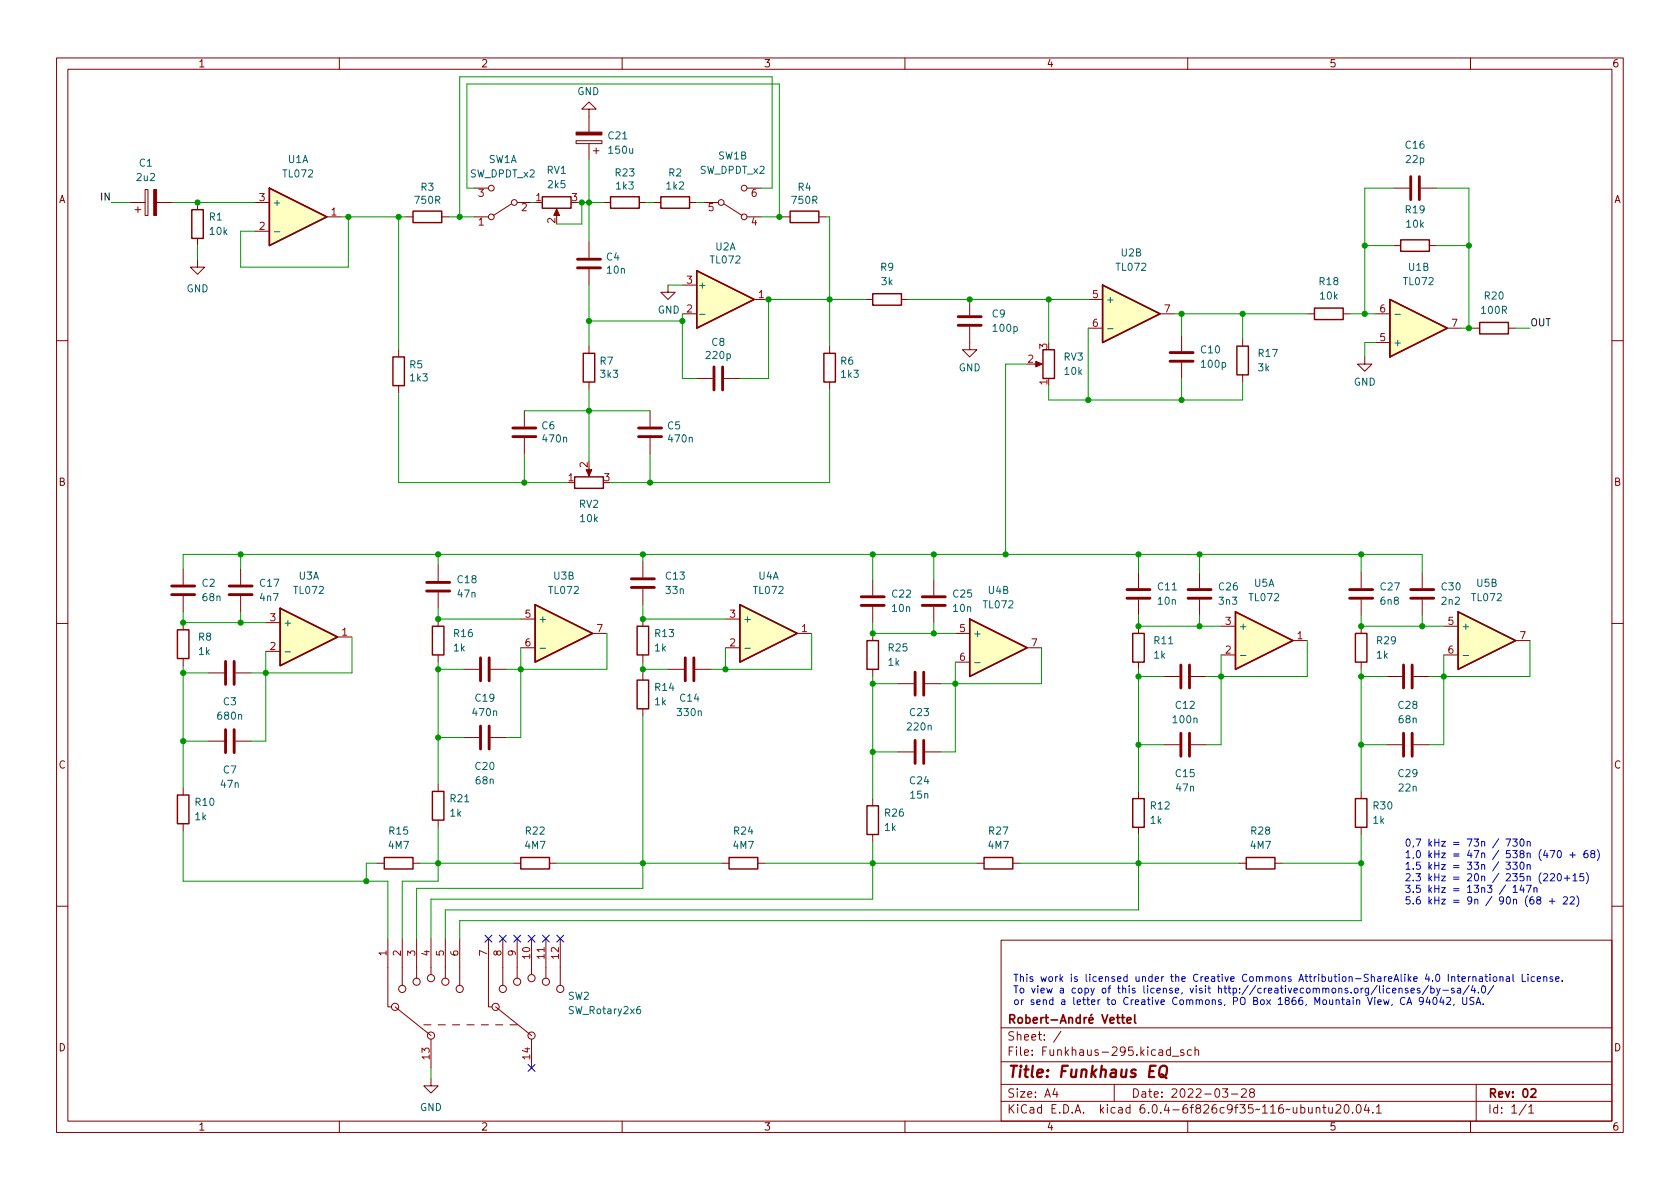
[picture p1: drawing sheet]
<svg xmlns="http://www.w3.org/2000/svg" width="297mm" height="210mm" viewBox="0 0 297 210" stroke-linecap="round" stroke-linejoin="round" font-family="sans-serif">
<g fill="none" stroke="#840000" stroke-width=".18">
<path d="M10 10.2h277v190.1h-277zM12 12.2h273v186.1h-273zM60 10.2v2M104.1 19.3h1.3l-1.3-1.3-1.2 1.3h1.2v4.1M110 10.2v2M160 10.2v2M210 10.2v2M260 10.2v2M22.9 35.8h2.8M23.9 37.1h1M24.4 36.6v1M25.7 33.5h.5v4.6h-.5z"/>
<path d="M27.7 35.8h2.8M34.9 35.8v1.3M45.1 35.8h2.5M57.8 38.3h2.5M71.8 38.3h1.2M78.1 38.3h1.3M83.8 38.3h2.6M83.8 33.3h2.6M90.4 36.1l-3.2 2M91.4 35.8h2.6M98.4 37.3v1M101.9 24.9h4.5v.5h-4.5z"/>
<path d="M104.1 25.4v2.8M104.9 26.7h1M105.4 26.2v1M106.7 35.8h1.2M113 35.8h1.3M115.6 35.8h1.2M121.9 35.8h1.3M124.5 35.8h2.5M128 36.1l3.2 2M132.1 38.3h2.5M132.1 33.3h2.5M138.4 38.3h1.3"/>
<path d="M144.8 38.3h1.2M246.4 33.3h2.8M251.2 33.3h2.8M34.9 46v1.2h1.3l-1.3 1.3-1.2-1.3h1.2M34.9 42.2v1.2M45.1 40.9h2.5M104.1 42.8v2.8M104.1 47.6v2.8M118.1 50.4v1.3h1.3l-1.3 1.3-1.3-1.3h1.3M120.6 55.5h2.6M120.6 50.4h2.6M133.3 53h2.6"/>
<path d="M153 53h1.3M159.4 53h1.3M171.4 57.8v4h1.3l-1.3 1.3-1.2-1.3h1.2M171.4 53v2.7M192.4 53h2.5M192.4 58h2.5M205.1 55.5h2.5M208.9 59.3v2.8M219.7 59.9v1.3M231.1 55.5h1.3M237.5 55.5h1.3M243.2 55.5h2.5"/>
<path d="M246.4 43.4h1.2M252.7 43.4h1.3M255.9 58h2.5M260.3 58h1.3M266.7 58h1.3M10 60.2h2M70.5 61.8v1.3M70.5 68.2v1.3M92.7 72.6v2.8M92.7 77.5v2.8M104.1 61.2v1.3M104.1 67.6v1.2"/>
<path d="M114.9 72.6v2.8M114.9 77.5v2.8M123.2 66.9h2.8M128 66.9h2.8M146.7 61.2v1.3M146.7 67.6v1.2M182.9 64.4h1M208.9 64.1v2.8M219.7 66.3v1.3M241.3 63.1v1.3h1.3l-1.3 1.3-1.3-1.3h1.3M243.2 60.6h2.5M285 60.2h2"/>
<path d="M77.5 99.9v2.8M104.1 82.8v1M113.7 99.3v2.8M10 110.2h2M32.4 100.6v2.8M32.4 105.4v2.8M32.4 110.1v1.3M32.4 116.5v1.2M36.8 119h2.8M41.7 119h2.7M42.5 100.6v2.8M42.5 105.4v2.8"/>
<path d="M47 115.2h2.5M47 110.1h2.5M59.7 112.6h2.5M77.5 104.8v2.8M77.5 109.5v1.2M77.5 115.8v1.3M81.9 118.4h2.8M86.7 118.4h2.8M92.1 114.5h2.5M92.1 109.5h2.5M104.8 112h2.5M113.7 104.1v2.8"/>
<path d="M113.7 109.5v1.2M113.7 115.8v1.3M113.7 119v1.3M118.1 118.4h2.8M122.9 118.4h2.8M128.3 114.5h2.5M128.3 109.5h2.5M141 112h2.5M154.3 102.5v2.8M154.3 107.3v2.8M154.3 112v1.3M154.3 118.4v1.2"/>
<path d="M165.1 102.5v2.8M165.1 107.3v2.8M168.9 112h2.5M168.9 117.1h2.5M181.6 114.5h2.5M201.3 101.2v2.8M201.3 106v2.8M201.3 110.7v1.3M201.3 117.1v1.3M205.7 119.6h2.8M210.6 119.6h2.8M212.1 101.2v2.8"/>
<path d="M212.1 106v2.8M215.9 110.7h2.5M215.9 115.8h2.5M228.6 113.3h2.5M240.7 101.2v2.8M240.7 106v2.8M240.7 110.7v1.3M240.7 117.1v1.3M245.1 119.6h2.8M249.9 119.6h2.8M251.5 101.2v2.8M251.5 106v2.8"/>
<path d="M255.3 110.7h2.5M255.3 115.8h2.5M268 113.3h2.5M285 110.2h2M32.4 139.3v1.3M36.8 131.1h2.8M41.7 131.1h2.7M77.5 138.7v1.2M81.9 130.4h2.8M86.7 130.4h2.8M113.7 125.3v1.3M158.7 133h2.8"/>
<path d="M158.7 120.9h2.8M163.6 133h2.8M163.6 120.9h2.8M201.3 139.9v1.3M205.7 131.7h2.8M210.6 131.7h2.8M240.7 139.9v1.3M245.1 131.7h2.8M249.9 131.7h2.8M32.4 145.7v1.2M66.7 152.6h1.2M73 152.6h1.3"/>
<path d="M77.5 145v1.3M90.8 152.6h1.3M97.2 152.6h1.2M127.6 152.6h1.3M134 152.6h1.3M154.3 141.2v1.3M154.3 147.6v1.2M172.7 152.6h1.3M179.1 152.6h1.2M201.3 146.3v1.3M219.1 152.6h1.2M225.4 152.6h1.3"/>
<path d="M240.7 146.3v1.3M10 160.2h2M68.6 166v12h.6M69.8 178l6.4 5.1M71.1 166v8.2M73.7 166v7M76.2 166v6.3M78.7 166v7M81.3 166v8.2M86.4 166v12h.6M87.6 178l6.4 5.1M88.9 166v8.2"/>
<path d="M91.4 166v7M94 166v6.3M96.5 166v7M99.1 166v8.2M177 166.3h108v32h-108zM285 160.2h2M60 198.3v2M74.9 181.2h1.3M76.2 190.7v1.3h1.3l-1.3 1.3-1.3-1.3h1.3M76.2 183.8v5M77.5 181.2h1.2M80 181.2h1.3"/>
<path d="M82.5 181.2h1.3M85.1 181.2h1.3M87.6 181.2h1.3M90.2 181.2h1.2M94 183.8v5M110 198.3v2M160 198.3v2M177 194.8h108M177 191.8h108M177 187.8h108M177 181.8h108M186.5 192.5l-.4 1h1"/>
<path d="M186.9 193v1M187.6 182.4l-1.3 1.9M197 191.8v3M206.9 185.7l-.4-.1-.3 .3v.4l.2 .3h.5M206.9 185.1v1.5M207.3 186.8h1.1M209.3 185.7l-.4-.1-.2 .2 .1 .3 .5 .1v.4h-.6M210 198.3v2M210.6 185.7l-.4-.1-.3 .3v.4l.2 .3h.5M211.3 185.8l.2-.2 .4 .1v.9M211.3 185.1v1.5M216.1 192.5h1l-.5 .6 .4 .1v.7l-.2 .1h-.4l-.3-.1"/>
<path d="M217.7 193.5h1.2M219.5 192.7l.6-.2 .2 .2 .1 .3-1 1h1M221.2 193.2l-.3-.3 .1-.2 .2-.2 .4 .1 .2 .2-.1 .2-.6 .2-.2 .3 .1 .4 .2 .1h.4l.2-.3-.1-.4-.2-.1M232.7 196l.2-.2 .4 .1 .1 .9M232.7 195.8v1M233.9 195.8h.5M234.1 195.3v1.3l.3 .2M234.9 195.8l.1 1h.4l.2-.1M235.6 195.8v1M236.2 195.5l.6-.2 .2 .2 .1 .3-1 1h1M237.8 195.5l.2-.2a.81 .81 0 0 1 .6 .7 .81 .81 0 0 1-.3 .8h-.2a.81 .81 0 0 1-.3-1.3zM239.1 196.7v.1"/>
<path d="M240 195.4l.1-.1a.81 .81 0 0 1 .6 .7 .81 .81 0 0 1-.3 .8h-.1a.81 .81 0 0 1-.6-.6 .81 .81 0 0 1 .3-.8zM241.6 195.3l-.4 1h.9M241.9 195.8v1M242.7 196.7v.1M243.4 195.8l.4-.5v1.5M243.4 196.8h.8M260 198.3v2M261 191.8v6.5M269.9 195.3l-1.3 1.9M270.3 195.8l.4-.5v1.5M270.3 196.8h.9"/>
<circle cx="86.9" cy="38.3" r=".51"/>
<circle cx="86.9" cy="33.3" r=".51"/>
<circle cx="90.9" cy="35.8" r=".51"/>
<circle cx="127.5" cy="35.8" r=".51"/>
<circle cx="131.6" cy="33.3" r=".51"/>
<circle cx="131.6" cy="38.3" r=".51"/>
<circle cx="69.8" cy="178" r=".63"/>
<circle cx="71.1" cy="174.9" r=".63"/>
<circle cx="73.7" cy="173.6" r=".63"/>
<circle cx="76.2" cy="173" r=".63"/>
<circle cx="78.7" cy="173.6" r=".63"/>
<circle cx="81.3" cy="174.9" r=".63"/>
<circle cx="87.6" cy="178" r=".63"/>
<circle cx="88.9" cy="174.9" r=".63"/>
<circle cx="91.4" cy="173.6" r=".63"/>
<circle cx="94" cy="173" r=".63"/>
<circle cx="96.5" cy="173.6" r=".63"/>
<circle cx="99.1" cy="174.9" r=".63"/>
<circle cx="76.2" cy="183.1" r=".63"/>
<circle cx="94" cy="183.1" r=".63"/>
</g>
<g fill="none" stroke="#840000" stroke-width=".3">
<path d="M181.4 179.4v1.5M184.1 179.9v1M184.5 179.9l-.3 .1-.1 .2M184.8 179.9h.5M185 179.4v1.3l.3 .2M189 179.9v1M191 179.4v1.5M191.7 179.9v1M192.1 179.9l-.3 .1-.1 .2M193.1 179.4l-.3 .2M194.8 179.4l.5 1.5 .5-1.5M197.4 179.9h.6"/>
<path d="M197.6 179.4v1.3l.4 .2M198.3 179.9h.5M198.5 179.4v1.3l.3 .2M200.6 179.4v1.3l.2 .2M178.6 180.2l.7-.1 .1-.2-.1-.3-.2-.2h-.5v1.5M178.9 180.2l.5 .7M180.1 180.1l.2-.2 .4 .2 .1 .5-.2 .3h-.3l-.2-.1zM181.4 180l.4-.1 .3 .3v.4l-.1 .3h-.6M182.7 180.4l.7-.1-.1-.3-.4-.1-.2 .2 .1 .8h.5M185.8 180.4h1.2M187.5 180.9l.5-1.5 .5 1.5M187.6 180.5h.7"/>
<path d="M189 180.1l.2-.2 .4 .1v.9M191 180l-.4-.1-.3 .3v.4l.1 .3h.6M192.6 180.4l.7-.1-.1-.3-.4-.1-.2 .2v.8h.6M196.3 180.4l.7-.1-.1-.3-.4-.1-.2 .2v.8h.6M199.3 180.4l.7-.1-.1-.3-.4-.1-.2 .2v.8h.6M270.7 192.7l.6-.2 .2 .2 .1 .3-1 1h1"/>
</g>
<path d="M205.2 188.7a.69 .69 0 0 1 1.1 0 1.47 1.47 0 0 1-.6 1.8l-.6-.1a1.5 1.5 0 0 1 .1-1.7zM205.3 190a.86 .86 0 0 1 .8 .6l.2 .1" fill="none" stroke="#840000" stroke-width=".4"/>
<g fill="none" stroke="#840000" stroke-width=".51">
<path d="M249.4 31.2v4.1M251 31.2v4.1M102.1 47.4h4.1M102.1 45.8h4.1M169.4 57.5h4.1M169.4 56h4.1M90.7 77.2h4M90.7 75.7h4M112.9 77.2h4.1M112.9 75.7h4.1M126.2 64.9v4.1M127.8 64.9v4.1"/>
<path d="M206.9 63.9h4M206.9 62.4h4M30.4 105.2h4M30.4 103.6h4M39.9 117v4M40.5 105.2h4.1M40.5 103.6h4.1M41.4 117v4M75.4 104.5h4.1M75.4 103h4.1M85 116.3v4.1M86.5 116.3v4.1"/>
<path d="M111.6 103.9h4.1M111.6 102.4h4.1M121.2 116.3v4.1M122.7 116.3v4.1M152.3 107.1h4M152.3 105.5h4M161.8 118.9v4M163.1 107.1h4M163.1 105.5h4M163.3 118.9v4M199.3 105.8h4M199.3 104.3h4"/>
<path d="M208.8 117.6v4.1M210.1 105.8h4M210.1 104.3h4M210.3 117.6v4.1M238.6 105.8h4.1M238.6 104.3h4.1M248.2 117.6v4.1M249.4 105.8h4.1M249.4 104.3h4.1M249.7 117.6v4.1M39.9 129v4.1M41.4 129v4.1"/>
<path d="M85 128.4v4.1M86.5 128.4v4.1M161.8 130.9v4.1M163.3 130.9v4.1M208.8 129.7v4M210.3 129.7v4M248.2 129.7v4M249.7 129.7v4"/>
</g>
<g fill="none" stroke="#840000" stroke-width=".25">
<path d="M33.9 37.1h2v5.1h-2zM47.6 33.3l10.2 5-10.2 5.1zM73 37.3h5.1v2.1h-5.1zM95.9 34.8h5.1v2h-5.1zM107.9 34.8h5.1v2h-5.1zM116.8 34.8h5.1v2h-5.1zM139.7 37.3h5.1v2.1h-5.1zM123.2 47.9l10.1 5.1-10.1 5zM154.3 51.9h5.1v2.1h-5.1zM194.9 50.4l10.2 5.1-10.2 5.1zM232.4 54.5h5.1v2h-5.1zM245.7 53l10.2 5-10.2 5.1z"/>
<path d="M247.6 42.4h5.1v2h-5.1zM261.6 57h5.1v2h-5.1zM69.5 63.1h2v5.1h-2zM103.1 62.5h2.1v5.1h-2.1zM145.7 62.5h2v5.1h-2zM184.4 61.8h2v5.1h-2zM218.7 61.2h2v5.1h-2zM101.6 84.3h5.1v2.1h-5.1zM31.4 111.4h2v5.1h-2zM49.5 107.6l10.2 5-10.2 5.1zM76.5 110.7h2v5.1h-2zM94.6 106.9l10.2 5.1-10.2 5.1z"/>
<path d="M112.6 110.7h2.1v5.1h-2.1zM130.8 106.9l10.2 5.1-10.2 5.1zM153.3 113.3h2v5.1h-2zM171.4 109.5l10.2 5-10.2 5.1zM200.3 112h2v5.1h-2zM218.4 108.2l10.2 5.1-10.2 5.1zM239.6 112h2.1v5.1h-2.1zM257.8 108.2l10.2 5.1-10.2 5.1zM76.5 139.9h2v5.1h-2zM112.6 120.3h2.1v5h-2.1zM31.4 140.6h2v5.1h-2zM67.9 151.6h5.1v2.1h-5.1z"/>
<path d="M92.1 151.6h5.1v2.1h-5.1zM128.9 151.6h5.1v2.1h-5.1zM153.3 142.5h2v5.1h-2zM174 151.6h5.1v2.1h-5.1zM200.3 141.2h2v5.1h-2zM220.3 151.6h5.1v2.1h-5.1zM239.6 141.2h2.1v5.1h-2.1z"/>
</g>
<g fill="#ffffc2" stroke="#ffffc2" stroke-width=".18">
<path d="M257.8 108.2l10.2 5.1-10.2 5.1z"/>
<path d="M49.5 107.6l10.2 5-10.2 5.1z"/>
<path d="M218.4 108.2l10.2 5.1-10.2 5.1z"/>
<path d="M130.8 106.9l10.2 5.1-10.2 5.1z"/>
<path d="M123.2 47.9l10.1 5.1-10.1 5z"/>
<path d="M47.6 33.3l10.2 5-10.2 5.1z"/>
<path d="M94.6 106.9l10.2 5.1-10.2 5.1z"/>
<path d="M245.7 53l10.2 5-10.2 5.1z"/>
<path d="M194.9 50.4l10.2 5.1-10.2 5.1z"/>
<path d="M171.4 109.5l10.2 5-10.2 5.1z"/>
</g>
<path d="M48.5 41h1M123.7 55.6h1M195.8 58.1h1M246.6 55.6h1M50.4 115.3h1M95.5 114.6h1M131.7 114.6h1M172.3 117.2h1M219.3 115.9h1M258.7 115.9h1M113.2 178h-.4a.85 .85 0 0 0 0 1.3l.4-.2 .1-.4-.3-.2h-.3l-.1 .2" fill="none" stroke="#006464" stroke-width=".18"/>
<g fill="#840000" stroke="#840000" stroke-width=".18">
<path d="M98.4 37l.5 1.1h-1z"/>
<path d="M103.6 83.1h1l-.5 1.1z"/>
<path d="M27.2 33.5h.5v4.6h-.5z"/>
<path d="M183.1 63.9l1.2 .5-1.2 .5z"/>
<path d="M101.9 23.4h4.5v.5h-4.5z"/>
</g>
<g fill="none" stroke="#0000c2" stroke-width=".18">
<path d="M266.2 156.5l-1.1 1.6M266.3 148.4h.8l-.5 1.2M266.3 152.5h.7l-.4 .4 .4 .2v.5l-.2 .1-.5-.1M267.5 148.4h.8l-.5 .4 .4 .2v.5l-.2 .1-.5-.1M267.5 152.5h.8l-.5 .4 .4 .2v.5l-.2 .1-.5-.1M267.5 156.9l.4-.4v1.3M267.5 157.8h.8M268.9 148.5l.1-.1a.68 .68 0 0 1 .5 .6 .68 .68 0 0 1-.5 .6l-.1-.1-.2-.3zM268.9 152.6l.1-.1a.68 .68 0 0 1 .5 .6 .68 .68 0 0 1-.5 .6l-.1-.1-.2-.4zM269 156.5l-.3 .9h.8M269.3 157v.8M269.9 156.5h.8l-.5 1.3"/>
<path d="M270 148.9l.2-.1h.3l.1 .8M270 153l.2-.1h.3l.1 .8M270 148.8v.8M270 152.9v.8M271.1 158.6h-.4a.86 .86 0 0 0 0 1.3l.5-.2v-.4l-.2-.2h-.3l-.2 .2M271.2 157.1l.2-.1h.3l.1 .8M271.2 157v.8M271.9 159.1l-.2-.2 .1-.2 .1-.1h.4l.1 .2v.2l-.6 .2-.1 .2v.2l.2 .3 .4-.1 .1-.2v-.2l-.2-.3M272.9 154.6l.5-.1 .2 .4-.7 .9h.7M273.9 159.4h1M274.1 150.4h.8l-.5 1.3M274.1 154.6l.5-.1 .3 .4-.8 .9h.8"/>
<path d="M274.4 158.9v1M275.5 150.5l.1-.1a.68 .68 0 0 1 .5 .6 .68 .68 0 0 1-.5 .7 .85 .85 0 0 1-.1-1.2zM275.5 154.6l.1-.1a.68 .68 0 0 1 .5 .6 .68 .68 0 0 1-.5 .7 .85 .85 0 0 1-.1-1.2zM276.4 158.7l.5-.1 .2 .4-.7 .9h.7M276.6 155.3h1M277.1 154.8v1M277.6 151.2h.9M277.6 158.7l.5-.1 .3 .4-.8 .9h.8M278.1 150.7v1M278.1 154.9l.4-.4v1.3M278.1 155.8h.7M278.8 158.4a1.46 1.46 0 0 1 0 1.9"/>
<path d="M280 154.5h-.6l-.1 .6 .2-.1h.4l.2 .2-.1 .4-.2 .2-.5-.2M280.5 154.3a1.46 1.46 0 0 1 0 2M280.7 150.4l-.4 .1a.86 .86 0 0 0 0 1.2l.4-.1 .1-.5-.3-.2h-.2l-.2 .2M281.5 151l-.2-.3v-.2l.2-.1 .4 .1 .1 .2-.1 .1-.5 .2-.1 .2v.2l.2 .3h.2l.3-.3v-.2l-.3-.2M282.4 150.2a1.46 1.46 0 0 1 0 2M243.9 174.3v1.1l.2 .2M244.6 174.3v.1M244.6 174.7v.9M245.7 174.8l-.3-.1-.3 .3 .1 .5h.5M246.2 175.2l.6-.2v-.2l-.4-.1-.2 .2 .1 .6h.5M247.4 174.9l.1-.2 .3 .1 .1 .8M247.4 174.7v.9"/>
<path d="M248.4 176.5a.6 .6 0 0 0-.8 .4 .6 .6 0 0 0 .5 .7l.3-.1M248.8 177.6l.4-1.2 .4 1.2M248.9 177.3h.6M248.9 174.8l-.3-.1-.1 .2v.2l.4 .1v.3h-.4M249.5 175.2l.6-.2-.1-.2-.3-.1-.2 .2v.6h.5M251.1 174.8l-.3-.1-.2 .2v.2l.5 .1v.3h-.5M251.7 176.9l-.3 .3h-.2l-.3-.3 .2-.5h.3l.2 .1a.84 .84 0 0 1-.3 1.1h-.2M252.4 176.3l-.3 .9h.8M252.6 174.3l-1.1 1.6M252.7 176.8v.8M253 174.8l.4-.1 .2 .3-.1 .5h-.5M253 174.3v1.3"/>
<path d="M253.5 176.5l.2-.1a.68 .68 0 0 1 .4 .6 .68 .68 0 0 1-.4 .6l-.2-.1-.1-.3zM254 174.7l.3 .9M254.6 174.7l-.4 1.2-.2 .1M254.9 176.3l-.3 .9h.7M255.1 175.1h1M255.2 176.8v.8M255.8 176.5l.5-.1 .2 .3-.8 .9h.8M257.1 174.8l-.3-.1-.2 .2 .1 .2 .4 .1v.3h-.5M257.1 177.6l-.1 .2M257.6 172.7h.5M257.7 174.8h.5v.8M257.8 172.3v1.1l.3 .1"/>
<path d="M258.2 175l-.4 .1-.2 .2 .2 .3 .4-.1M258.5 173.1l.6-.1-.1-.2-.3-.1-.2 .2 .1 .6h.4M258.6 176.4v1l.3 .2h.3l.1-.2v-1M259.6 172.7v.8M259.8 174.3l-1.1 1.6M260 172.7l-.4 .2M260.4 172.8l.2-.1 .3 .1 .1 .7M260.4 174.3l-.3 .9h.8M260.4 172.7v.8M260.6 176.4h-.5l-.2 .1v.4l.6 .2 .1 .3-.2 .2h-.5M260.7 174.7v.9M261 177.6l.4-1.2 .4 1.2"/>
<path d="M261.1 177.3h.6M261.4 175.5v.1M261.6 172.8h.5v.7M262.1 174.4l.1-.1a.68 .68 0 0 1 .5 .7 .68 .68 0 0 1-.5 .6l-.1-.1-.2-.4zM262.1 173l-.4 .1-.2 .1 .2 .3h.4M262.2 177.5v.1M262.5 172.7h.5M262.7 172.3v1.1l.3 .1M263.4 172.3v.1M263.4 172.7v.8M264.1 172.8l.3-.1 .3 .2v.4l-.3 .2h-.3l-.1-.2zM264.1 174.3l-1.1 1.6"/>
<path d="M265.2 172.8l.2-.1 .3 .1v.7M265.2 172.7v.8M266.4 172.8h.4l.1 .7M266.9 173l-.4 .1-.2 .1 .2 .3h.4M267.5 172.3v1.1l.2 .1M269.1 172.3v1.2h.6M270.2 172.3v.1M270.2 172.7v.8M271.3 172.8l-.4-.1-.2 .2 .1 .6h.5M271.8 173.1l.6-.1-.1-.2-.3-.1-.2 .2 .1 .6h.4M272.9 172.8l.2-.1 .3 .1 .1 .7M272.9 172.7v.8"/>
<path d="M274.5 172.8l-.3-.1-.2 .2 .1 .2 .4 .1v.3h-.5M275.1 173.1l.6-.1-.1-.2-.4-.1-.1 .2v.6h.5M276.2 173.4v.1"/>
</g>
<g fill="none" stroke="#009600" stroke-width=".18">
<path d="M19.7 35.8h3.2M30.5 35.8h14.6M60.3 38.3h11.5M61.6 38.3v8.9h-19.1v-6.3h2.6M70.5 38.3v23.5M79.4 38.3h4.4M83.8 33.3h-1.3v-18.4h55.3v23.4M94 35.8h.6M102.2 35.8h4.5M102.9 35.8v3.8h-4.5M104.1 28.2v14.6M114.3 35.8h1.3"/>
<path d="M123.2 35.8h1.3M134.6 38.3h3.8M134.6 33.3h1.9v-19.7h-55.2v24.7M146 38.3h.7v22.9M246.4 33.3h-5.1v22.2M254 33.3h5.7v24.7M34.9 43.4v2.6M104.1 50.4v10.8M104.1 56.8h16.5M118.1 50.4h2.5M120.6 55.5v11.4h2.6M153 53h-17.1v13.9h-5.1"/>
<path d="M160.7 53h31.7M185.4 53v7.6M192.4 58v12.7M207.6 55.5h23.5M208.9 55.5v3.8M219.7 55.5v4.4M238.8 55.5h4.4M241.3 43.4h5.1M254 43.4h5.7M258.4 58h1.9M268 58h2.5M70.5 69.5v15.8h29.8"/>
<path d="M92.7 72.6h22.2M104.1 68.8v12.7M146.7 68.8v16.5h-38.8M181.6 64.4h-3.8v33.6M208.9 66.9v3.8M219.7 67.6v3.1h-34.3v-2.5M243.2 60.6h-1.9v2.5M42.5 98v2.6M77.5 98v1.9M92.7 80.3v5M113.7 98v1.3M114.9 80.3v5"/>
<path d="M154.3 98v4.5M165.1 98v4.5M201.3 98v3.2M212.1 98v3.2M240.7 98v3.2M32.4 100.6v-2.6h219.1v3.2M32.4 108.2v1.9h14.6M32.4 117.7v21.6M32.4 119h4.4M42.5 108.2v1.9M47 115.2v15.9h-2.6M62.2 112.6v6.4h-17.8"/>
<path d="M77.5 107.6v1.9h14.6M77.5 117.1v21.6M77.5 118.4h4.4M92.1 114.5v15.9h-2.6M107.3 112v6.4h-17.8M113.7 118.4h4.4M113.7 106.9v2.6h14.6M113.7 117.1v1.9M128.3 114.5v3.9M143.5 112v6.4h-17.8M154.3 110.1v1.9h14.6M154.3 119.6v21.6"/>
<path d="M165.1 110.1v1.9M168.9 117.1v15.9h-2.5M184.1 114.5v6.4h-17.7M201.3 108.8v1.9h14.6M201.3 118.4v21.5M201.3 119.6h4.4M212.1 108.8v1.9M215.9 115.8v15.9h-2.5M231.1 113.3v6.3h-17.7M240.7 108.8v1.9h14.6M240.7 118.4v21.5M240.7 119.6h4.4"/>
<path d="M251.5 108.8v1.9M255.3 115.8v15.9h-2.6M270.5 113.3v6.3h-17.8M32.4 131.1h4.4M77.5 130.4h4.4M113.7 126.6v30.5h-40v8.9M154.3 120.9h4.4M154.3 133h4.4M201.3 131.7h4.4M240.7 131.7h4.4M32.4 146.9v8.9h36.2v10.2M66.7 152.6h-1.9v3.2"/>
<path d="M74.3 152.6h16.5M77.5 146.3v9.5h-6.4v10.2M98.4 152.6h29.2M135.3 152.6h37.4M154.3 148.8v10.2h-78.1v7M180.3 152.6h38.8M201.3 147.6v13.3h-122.6v5.1M226.7 152.6h14M240.7 147.6v15.2h-159.4v3.2M76.2 188.8v1.9"/>
</g>
<g fill="none" stroke="#000084" stroke-width=".18">
<path d="M85.8 165.4l1.2 1.2M87 165.4l-1.2 1.2M88.3 165.4l1.2 1.2M89.5 165.4l-1.2 1.2M90.8 165.4l1.2 1.2M92 165.4l-1.2 1.2M93.4 165.4l1.2 1.2M94.6 165.4l-1.2 1.2M95.9 165.4l1.2 1.2M97.1 165.4l-1.2 1.2M98.5 165.4l1.2 1.2M99.7 165.4l-1.2 1.2"/>
<path d="M93.4 188.2l1.2 1.3M94.6 188.2l-1.2 1.3"/>
</g>
<g fill="#009600" stroke="#009600" stroke-width=".18">
<circle cx="192.4" cy="70.7" r=".46"/>
<circle cx="212.1" cy="98" r=".46"/>
<circle cx="208.9" cy="70.7" r=".46"/>
<circle cx="208.9" cy="55.5" r=".46"/>
<circle cx="171.4" cy="53" r=".46"/>
<circle cx="185.4" cy="53" r=".46"/>
<circle cx="201.3" cy="110.7" r=".46"/>
<circle cx="212.1" cy="110.7" r=".46"/>
<circle cx="201.3" cy="119.6" r=".46"/>
<circle cx="201.3" cy="131.7" r=".46"/>
<circle cx="240.7" cy="110.7" r=".46"/>
<circle cx="240.7" cy="98" r=".46"/>
<circle cx="240.7" cy="119.6" r=".46"/>
<circle cx="215.9" cy="119.6" r=".46"/>
<circle cx="201.3" cy="152.6" r=".46"/>
<circle cx="240.7" cy="131.7" r=".46"/>
<circle cx="240.7" cy="152.6" r=".46"/>
<circle cx="165.1" cy="112" r=".46"/>
<circle cx="154.3" cy="152.6" r=".46"/>
<circle cx="154.3" cy="133" r=".46"/>
<circle cx="154.3" cy="112" r=".46"/>
<circle cx="168.9" cy="120.9" r=".46"/>
<circle cx="154.3" cy="120.9" r=".46"/>
<circle cx="201.3" cy="98" r=".46"/>
<circle cx="251.5" cy="110.7" r=".46"/>
<circle cx="255.3" cy="119.6" r=".46"/>
<circle cx="259.7" cy="43.4" r=".46"/>
<circle cx="241.3" cy="43.4" r=".46"/>
<circle cx="219.7" cy="55.5" r=".46"/>
<circle cx="241.3" cy="55.5" r=".46"/>
<circle cx="259.7" cy="58" r=".46"/>
<circle cx="177.8" cy="98" r=".46"/>
<circle cx="165.1" cy="98" r=".46"/>
<circle cx="154.3" cy="98" r=".46"/>
<circle cx="137.8" cy="38.3" r=".46"/>
<circle cx="102.9" cy="35.8" r=".46"/>
<circle cx="32.4" cy="119" r=".46"/>
<circle cx="32.4" cy="131.1" r=".46"/>
<circle cx="42.5" cy="98" r=".46"/>
<circle cx="42.5" cy="110.1" r=".46"/>
<circle cx="32.4" cy="110.1" r=".46"/>
<circle cx="77.5" cy="118.4" r=".46"/>
<circle cx="92.1" cy="118.4" r=".46"/>
<circle cx="113.7" cy="118.4" r=".46"/>
<circle cx="113.7" cy="98" r=".46"/>
<circle cx="113.7" cy="109.5" r=".46"/>
<circle cx="128.3" cy="118.4" r=".46"/>
<circle cx="114.9" cy="85.3" r=".46"/>
<circle cx="113.7" cy="152.6" r=".46"/>
<circle cx="64.8" cy="155.8" r=".46"/>
<circle cx="77.5" cy="130.4" r=".46"/>
<circle cx="77.5" cy="152.6" r=".46"/>
<circle cx="47" cy="119" r=".46"/>
<circle cx="120.6" cy="56.8" r=".46"/>
<circle cx="104.1" cy="72.6" r=".46"/>
<circle cx="92.7" cy="85.3" r=".46"/>
<circle cx="146.7" cy="53" r=".46"/>
<circle cx="135.9" cy="53" r=".46"/>
<circle cx="81.3" cy="38.3" r=".46"/>
<circle cx="104.1" cy="56.8" r=".46"/>
<circle cx="104.1" cy="35.8" r=".46"/>
<circle cx="77.5" cy="98" r=".46"/>
<circle cx="77.5" cy="109.5" r=".46"/>
<circle cx="61.6" cy="38.3" r=".46"/>
<circle cx="70.5" cy="38.3" r=".46"/>
<circle cx="34.9" cy="35.8" r=".46"/>
</g>
<text font-size="2.8" fill="#840000" x="178" y="190.6">Title: Funkhaus EQ</text>
<g font-size="2.1" fill="#840000">
<text x="178" y="184">Sheet: /</text>
<text x="178" y="186.7">File: Funkhaus-295.kicad_sch</text>
<text x="178" y="196.9">KiCad E.D.A. kicad 6.0.4-6f826c9f35~116~ubuntu20.04.1</text>
<text x="178" y="194.1">Size: A4</text>
<text x="200" y="194.1">Date: 2022-03-28</text>
<text x="263" y="194.1">Rev: 02</text>
<text x="263" y="196.9">Id: 1/1</text>
</g>
<g font-size="1.8" fill="#840000">
<text x="35" y="11.9">1</text>
<text x="85" y="11.9">2</text>
<text x="135" y="11.9">3</text>
<text x="185" y="11.9">4</text>
<text x="235" y="11.9">5</text>
<text x="285" y="11.9">6</text>
<text x="10.3" y="35.9">A</text>
<text x="285.3" y="35.9">A</text>
<text x="10.3" y="85.9">B</text>
<text x="285.3" y="85.9">B</text>
<text x="10.3" y="135.9">C</text>
<text x="285.3" y="135.9">C</text>
<text x="10.3" y="185.9">D</text>
<text x="285.3" y="185.9">D</text>
<text x="35" y="199.9">1</text>
<text x="85" y="199.9">2</text>
<text x="135" y="199.9">3</text>
<text x="185" y="199.9">4</text>
<text x="235" y="199.9">5</text>
<text x="285" y="199.9">6</text>
</g>
<g font-size="1.8" fill="#006464">
<text x="102" y="16.8">GND</text>
<text x="24.7" y="29.5">C1</text>
<text x="50.9" y="28.8">U1A</text>
<text x="86.3" y="28.8">SW1A</text>
<text x="107.6" y="24.6">C21</text>
<text x="107.8" y="27.2">150u</text>
<text x="127" y="28.2">SW1B</text>
<text x="248.6" y="26.3">C16</text>
<text x="248.7" y="28.8">22p</text>
<text x="24.3" y="32">2u2</text>
<text x="50.1" y="31.4">TL072</text>
<text x="74.4" y="33.7">R3</text>
<text x="83.1" y="31.4">SW_DPDT_x2</text>
<text x="96.7" y="30.7">RV1</text>
<text x="96.9" y="33.3">2k5</text>
<text x="108.9" y="31.2">R23</text>
<text x="109" y="33.5">1k3</text>
<text x="117.9" y="33.5">1k2</text>
<text x="118.2" y="31.2">R2</text>
<text x="123.7" y="30.7">SW_DPDT_x2</text>
<text x="141.1" y="33.7">R4</text>
<text x="37" y="39">R1</text>
<text x="37.2" y="41.5">10k</text>
<text x="48.1" y="36.4">+</text>
<text x="73.5" y="36">750R</text>
<text x="140.1" y="36">750R</text>
<text x="248.6" y="37.7">R19</text>
<text x="248.7" y="40.3">10k</text>
<text x="107.2" y="46.1">C4</text>
<text x="125.7" y="46.6">TL072</text>
<text x="126.5" y="44.3">U2A</text>
<text x="155.7" y="47.9">R9</text>
<text x="197.5" y="47.9">TL072</text>
<text x="198.3" y="45.3">U2B</text>
<text x="249.1" y="47.9">U1B</text>
<text x="33" y="51.7">GND</text>
<text x="107.4" y="48.4">10n</text>
<text x="123.3" y="51">+</text>
<text x="155.9" y="50.4">3k</text>
<text x="195.5" y="53.6">+</text>
<text x="233.3" y="50.4">R18</text>
<text x="233.5" y="53">10k</text>
<text x="248.3" y="50.4">TL072</text>
<text x="262.5" y="53">R20</text>
<text x="175.4" y="56.1">C9</text>
<text x="175.7" y="58.7">100p</text>
<text x="262" y="55.5">100R</text>
<text x="72.5" y="65.1">R5</text>
<text x="106.1" y="64.5">R7</text>
<text x="125" y="63.5">220p</text>
<text x="125.9" y="61.2">C8</text>
<text x="148.7" y="64.5">R6</text>
<text x="169.5" y="65.7">GND</text>
<text x="188.1" y="63.7">RV3</text>
<text x="212.4" y="62.5">C10</text>
<text x="212.5" y="65">100p</text>
<text x="222.5" y="65.7">3k</text>
<text x="222.6" y="63.1">R17</text>
<text x="246.3" y="61.2">+</text>
<text x="72.6" y="67.4">1k3</text>
<text x="106.2" y="66.8">3k3</text>
<text x="148.8" y="66.8">1k3</text>
<text x="188.3" y="66.3">10k</text>
<text x="239.3" y="68.2">GND</text>
<text x="95.8" y="75.9">C6</text>
<text x="118" y="75.9">C5</text>
<text x="96.1" y="78.2">470n</text>
<text x="118.3" y="78.2">470n</text>
<text x="102.4" y="89.8">RV2</text>
<text x="102.7" y="92.3">10k</text>
<text x="35.7" y="103.8">C2</text>
<text x="35.9" y="106.3">68n</text>
<text x="46" y="103.8">C17</text>
<text x="46.1" y="106.3">4n7</text>
<text x="52.1" y="105">TL072</text>
<text x="52.8" y="102.5">U3A</text>
<text x="80.9" y="103.1">C18</text>
<text x="81" y="105.7">47n</text>
<text x="97.1" y="105">TL072</text>
<text x="97.9" y="102.5">U3B</text>
<text x="117.8" y="102.5">C13</text>
<text x="117.8" y="105">33n</text>
<text x="133.3" y="105">TL072</text>
<text x="134.1" y="102.5">U4A</text>
<text x="157.8" y="105.7">C22</text>
<text x="168.6" y="105.7">C25</text>
<text x="174" y="107.6">TL072</text>
<text x="174.8" y="105">U4B</text>
<text x="204.8" y="104.4">C11</text>
<text x="204.8" y="106.9">10n</text>
<text x="215.6" y="104.4">C26</text>
<text x="215.6" y="106.9">3n3</text>
<text x="221" y="106.3">TL072</text>
<text x="221.8" y="103.8">U5A</text>
<text x="244.1" y="104.4">C27</text>
<text x="244.2" y="106.9">6n8</text>
<text x="254.9" y="104.4">C30</text>
<text x="255" y="106.9">2n2</text>
<text x="260.3" y="106.3">TL072</text>
<text x="261.1" y="103.8">U5B</text>
<text x="35.1" y="113.3">R8</text>
<text x="50" y="110.7">+</text>
<text x="80.3" y="112.6">R16</text>
<text x="95.1" y="110.1">+</text>
<text x="115.9" y="112.6">R13</text>
<text x="131.3" y="110.1">+</text>
<text x="157.8" y="108.2">10n</text>
<text x="168.6" y="108.2">10n</text>
<text x="172" y="112.6">+</text>
<text x="204.1" y="113.9">R11</text>
<text x="218.9" y="111.4">+</text>
<text x="243.5" y="113.9">R29</text>
<text x="258.3" y="111.4">+</text>
<text x="35.1" y="115.8">1k</text>
<text x="80.2" y="115.2">1k</text>
<text x="115.8" y="115.2">1k</text>
<text x="157.1" y="117.7">1k</text>
<text x="157.1" y="115.2">R25</text>
<text x="204" y="116.5">1k</text>
<text x="243.4" y="116.5">1k</text>
<text x="39.5" y="124.7">C3</text>
<text x="84.1" y="124.1">C19</text>
<text x="115.8" y="124.7">1k</text>
<text x="115.9" y="122.2">R14</text>
<text x="120.3" y="124.1">C14</text>
<text x="207.9" y="125.3">C12</text>
<text x="247.3" y="125.3">C28</text>
<text x="38.6" y="127.2">680n</text>
<text x="83.7" y="126.6">470n</text>
<text x="119.9" y="126.6">330n</text>
<text x="160.5" y="129.2">220n</text>
<text x="160.9" y="126.6">C23</text>
<text x="207.5" y="127.9">100n</text>
<text x="247.4" y="127.9">68n</text>
<text x="39.5" y="136.8">C7</text>
<text x="84.1" y="136.1">C20</text>
<text x="207.9" y="137.4">C15</text>
<text x="247.3" y="137.4">C29</text>
<text x="34.6" y="142.5">R10</text>
<text x="39.1" y="139.3">47n</text>
<text x="79.7" y="141.9">R21</text>
<text x="84.2" y="138.7">68n</text>
<text x="160.9" y="138.7">C24</text>
<text x="161" y="141.2">15n</text>
<text x="203.5" y="143.1">R12</text>
<text x="208" y="139.9">47n</text>
<text x="242.9" y="143.1">R30</text>
<text x="247.4" y="139.9">22n</text>
<text x="34.5" y="145">1k</text>
<text x="68.9" y="147.6">R15</text>
<text x="79.6" y="144.4">1k</text>
<text x="93" y="147.6">R22</text>
<text x="129.8" y="147.6">R24</text>
<text x="156.4" y="146.9">1k</text>
<text x="156.5" y="144.4">R26</text>
<text x="174.9" y="147.6">R27</text>
<text x="203.4" y="145.7">1k</text>
<text x="221.3" y="147.6">R28</text>
<text x="242.8" y="145.7">1k</text>
<text x="68.8" y="150.1">4M7</text>
<text x="92.9" y="150.1">4M7</text>
<text x="129.7" y="150.1">4M7</text>
<text x="174.8" y="150.1">4M7</text>
<text x="221.2" y="150.1">4M7</text>
<text x="100.4" y="176.8">SW2</text>
<text x="100.8" y="179.3">SW_Rotary2x6</text>
<text x="74.2" y="196.5">GND</text>
</g>
<g font-size="1.8" fill="#0f0f0f">
<text x="17.9" y="35.5">IN</text>
<text x="270.5" y="57.7">OUT</text>
</g>
<g font-size="1.8" fill="#a90000">
<text x="45.9" y="35.6">3</text>
<text x="84.6" y="34.8">3</text>
<text x="94.8" y="35.6">1</text>
<text x="101.1" y="35.6">3</text>
<text x="132.9" y="34.8">6</text>
<text x="45.9" y="40.6">2</text>
<text x="58.6" y="38.1">1</text>
<text x="84.6" y="39.9">1</text>
<text x="92.2" y="37.3">2</text>
<text x="98.2" y="39.5" transform="rotate(-90 98.2 39.5)">2</text>
<text x="125.2" y="37.3">5</text>
<text x="132.9" y="39.9">4</text>
<text x="121.4" y="50.2">3</text>
<text x="134.1" y="52.7">1</text>
<text x="193.2" y="52.7">5</text>
<text x="116.3" y="55.4">GND 2</text>
<text x="193.2" y="57.8">6</text>
<text x="205.9" y="55.2">7</text>
<text x="244" y="55.2">6</text>
<text x="256.7" y="57.8">7</text>
<text x="181.8" y="64.1">2</text>
<text x="185.2" y="61.7" transform="rotate(-90 185.2 61.7)">3</text>
<text x="244" y="60.3">5</text>
<text x="185.2" y="68.1" transform="rotate(-90 185.2 68.1)">1</text>
<text x="103.9" y="82.7" transform="rotate(-90 103.9 82.7)">2</text>
<text x="100.5" y="85.1">1</text>
<text x="106.8" y="85.1">3</text>
<text x="47.8" y="109.8">3</text>
<text x="60.5" y="112.4">1</text>
<text x="92.9" y="109.2">5</text>
<text x="105.6" y="111.8">7</text>
<text x="129" y="109.2">3</text>
<text x="141.7" y="111.8">1</text>
<text x="169.7" y="111.8">5</text>
<text x="216.7" y="110.5">3</text>
<text x="229.4" y="113">1</text>
<text x="256" y="110.5">5</text>
<text x="268.7" y="113">7</text>
<text x="47.8" y="114.9">2</text>
<text x="92.9" y="114.3">6</text>
<text x="129" y="114.3">2</text>
<text x="169.7" y="116.8">6</text>
<text x="182.4" y="114.3">7</text>
<text x="216.7" y="115.6">2</text>
<text x="256" y="115.6">6</text>
<text x="68.3" y="169" transform="rotate(-90 68.3 169)">1</text>
<text x="70.9" y="169" transform="rotate(-90 70.9 169)">2</text>
<text x="73.4" y="169" transform="rotate(-90 73.4 169)">3</text>
<text x="75.9" y="169" transform="rotate(-90 75.9 169)">4</text>
<text x="78.5" y="169" transform="rotate(-90 78.5 169)">5</text>
<text x="81" y="169" transform="rotate(-90 81 169)">6</text>
<text x="86.1" y="169" transform="rotate(-90 86.1 169)">7</text>
<text x="88.6" y="169" transform="rotate(-90 88.6 169)">8</text>
<text x="91.2" y="169" transform="rotate(-90 91.2 169)">9</text>
<text x="93.7" y="169.5" transform="rotate(-90 93.7 169.5)">10</text>
<text x="96.3" y="169.5" transform="rotate(-90 96.3 169.5)">11</text>
<text x="98.8" y="169.5" transform="rotate(-90 98.8 169.5)">12</text>
<text x="75.9" y="187.3" transform="rotate(-90 75.9 187.3)">13</text>
<text x="93.7" y="187.3" transform="rotate(-90 93.7 187.3)">14</text>
</g>
<g font-size="1.8" fill="#0000c2">
<text x="248.3" y="149.7">0,7 kHz = 73n / 730n</text>
<text x="248.3" y="151.7">1,0 kHz = 47n / 538n (470 + 68)</text>
<text x="248.3" y="153.8">1.5 kHz = 33n / 330n</text>
<text x="248.3" y="155.8">2.3 kHz = 20n / 235n (220+15)</text>
<text x="248.3" y="157.9">3.5 kHz = 13n3 / 147n</text>
<text x="248.3" y="159.9">5.6 kHz = 9n / 90n (68 + 22)</text>
<text x="179.1" y="173.6">This work is licensed under the Creative Commons Attribution-ShareAlike 4.0 International License.</text>
<text x="179.1" y="175.7">To view a copy of this license, visit http://creativecommons.org/licenses/by-sa/4.0/</text>
<text x="179.1" y="177.7">or send a letter to Creative Commons, PO Box 1866, Mountain View, CA 94042, USA.</text>
</g>
</svg>
